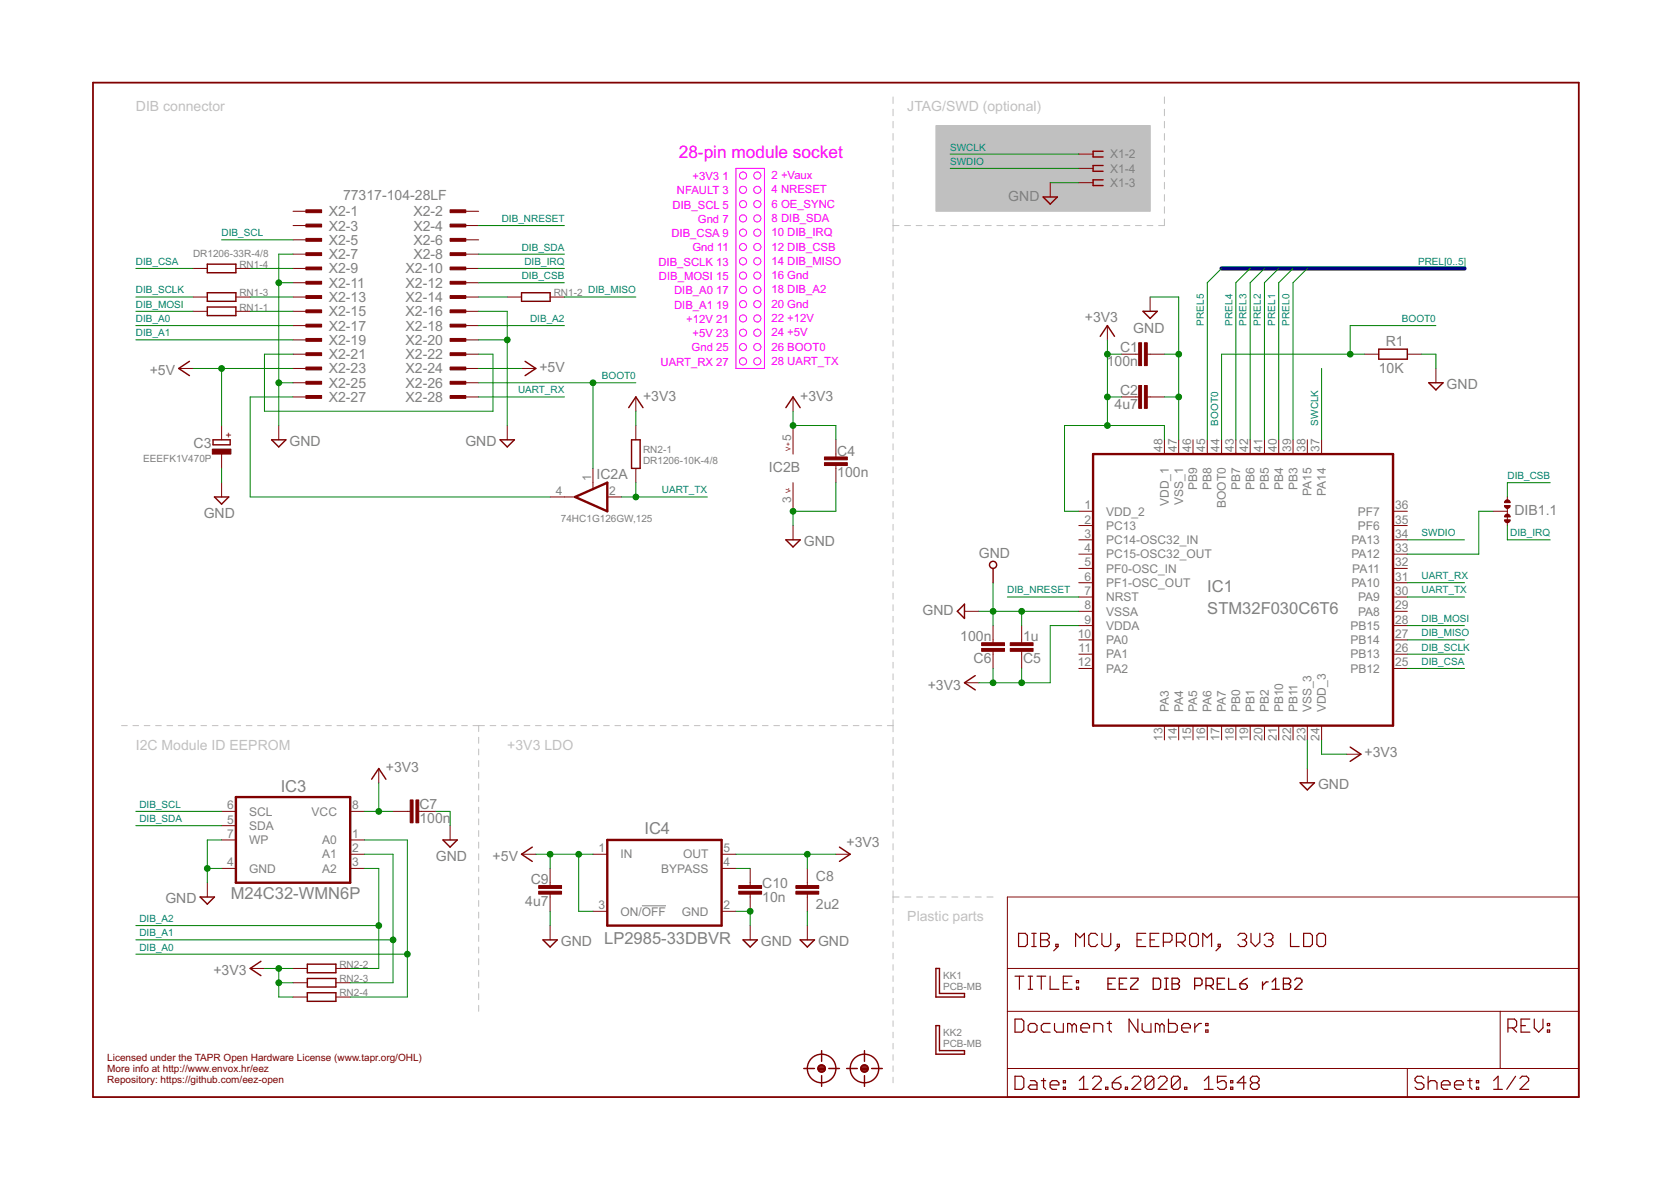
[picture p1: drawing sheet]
<svg xmlns="http://www.w3.org/2000/svg" width="297mm" height="210mm" viewBox="0 0 297 210" stroke-linecap="round" stroke-linejoin="round" font-family="sans-serif">
<g fill="none" stroke="#c0c0c0" stroke-width=".18">
<path d="M158.7 17.2v1.2M158.7 19.4v1.2M207 17.2v1.2M207 19.4v1.2M158.7 21.6v1.1M158.7 23.7v1.2M158.7 25.9v1.2M158.7 28.1v1.2M158.7 30.2v1.2M158.7 32.4v1.2M158.7 34.6v1.2M158.7 36.7v1.2"/>
<path d="M158.7 38.9v2.2M207 38.9v1.2h-1M207 21.6v1.1M207 23.7v1.2M207 25.9v1.2M207 28.1v1.2M207 30.2v1.2M207 32.4v1.2M207 34.6v1.2M207 36.7v1.2M158.7 42.1v1.1M158.7 44.2v1"/>
<path d="M158.7 46.2v1.1M158.7 48.3v1M158.7 50.3v1.1M158.7 52.3v1.1M158.7 54.4v1M158.7 56.4v1.1M158.7 58.5v1M158.7 40.1h1.1M160.8 40.1h1.1M162.9 40.1h1M164.9 40.1h1M167 40.1h1"/>
<path d="M169 40.1h1.1M171.1 40.1h1M173.1 40.1h1.1M175.2 40.1h1M177.2 40.1h1.1M179.3 40.1h1M181.3 40.1h1.1M183.4 40.1h1M185.4 40.1h1.1M187.5 40.1h1M189.5 40.1h1.1M191.6 40.1h1"/>
<path d="M193.6 40.1h1.1M195.7 40.1h1M197.7 40.1h1.1M199.8 40.1h1.1M201.8 40.1h1.1M203.9 40.1h1M158.7 60.5v1.1M158.7 62.5v1.1M158.7 64.6v1M158.7 66.6v1.1M158.7 68.7v1M158.7 70.7v1.1"/>
<path d="M158.7 72.8v1M158.7 74.8v1.1M158.7 76.9v1M158.7 78.9v1M158.7 80.9v1.1M158.7 83v1M158.7 85v1.1M158.7 87.1v1M158.7 89.1v1M158.7 91.1v1.1M158.7 93.2v1M158.7 95.2v1.1"/>
<path d="M158.7 97.3v1M158.7 99.3v1.1M158.7 101.4v1M158.7 103.4v1.1M158.7 105.5v1M158.7 107.5v1M158.7 109.5v1.1M158.7 111.6v1M158.7 113.6v1.1M158.7 115.7v1M158.7 117.7v1M158.7 119.8v1"/>
<path d="M21.6 129h1M23.6 129h1M25.6 129h1M27.7 129h1M29.7 129h1M31.7 129h1M33.7 129h1M35.7 129h1M37.7 129h1.1M39.8 129h1M41.8 129h1M43.8 129h1"/>
<path d="M45.8 129h1M47.8 129h1M49.8 129h1M51.8 129h1.1M53.8 129h1.1M55.9 129h1M57.9 129h1M59.9 129h1M61.9 129h1M63.9 129h1M66 129h1M68 129h1"/>
<path d="M70 129h1M72 129h1M74 129h1M76 129h1M78 129h1.1M80.1 129h1M82.1 129h1M84.1 129h2M85.1 129v1M85.1 131v1.1M85.1 133.1v1.1M85.1 135.2v1"/>
<path d="M85.1 137.2v1.1M85.1 139.3v1.1M87.1 129h1M89.1 129h1M91.1 129h1.1M93.2 129h1M95.2 129h1M97.2 129h1M99.2 129h1M101.2 129h1.1M103.3 129h1M105.3 129h1"/>
<path d="M107.3 129h1M109.3 129h1M111.3 129h1.1M113.3 129h1.1M115.4 129h1M117.4 129h1M119.4 129h1M121.4 129h1M123.4 129h1M125.5 129h1M127.5 129h1M129.5 129h1"/>
<path d="M131.5 129h1M133.5 129h1M135.5 129h1M137.6 129h1M139.6 129h1M141.6 129h1M143.6 129h1M145.6 129h1M147.6 129h1.1M149.6 129h1.1M151.7 129h1M153.7 129h1"/>
<path d="M155.7 129h1M157.7 129h1M158.7 121.8v1M158.7 123.8v1.1M158.7 125.9v1M158.7 127.9v2.2M158.7 131.1v1.1M158.7 133.2v1.1M158.7 135.3v1.1M158.7 137.4v1.1M158.7 139.4v1.1M85.1 141.4v1.1"/>
<path d="M85.1 143.5v1M85.1 145.5v1.1M85.1 147.6v1.1M85.1 149.7v1M85.1 151.7v1.1M85.1 153.8v1.1M85.1 155.9v1.1M85.1 158v1M158.7 141.6v1M158.7 143.7v1.1M158.7 145.8v1.1M158.7 147.8v1.1"/>
<path d="M158.7 149.9v1.1M158.7 152v1.1M158.7 154.1v1.1M158.7 156.2v1.1M158.7 158.3v2.1M158.7 159.4h1.1M160.8 159.4h1.1M162.9 159.4h1.1M165 159.4h1.1M167.1 159.4h1.1M169.2 159.4h1.1M171.3 159.4h1.1"/>
<path d="M173.4 159.4h1M175.4 159.4h1.1M85.1 160v1.1M85.1 162.1v1.1M85.1 164.2v1M85.1 166.2v1.1M85.1 168.3v1.1M85.1 170.4v1.1M85.1 172.5v1M85.1 174.5v1.1M85.1 176.6v1.1M85.1 178.7v1"/>
<path d="M158.7 161.4v1M158.7 163.4v1M158.7 165.4v1M158.7 167.4v1M158.7 169.4v1M158.7 171.4v1M158.7 173.4v1M158.7 175.5v.9M158.7 177.4v1M158.7 179.5v.9M158.7 181.4v1M158.7 183.5v.9"/>
<path d="M158.7 185.4v1M158.7 187.5v.9M158.7 189.4v1.1M158.7 191.5v.9"/>
</g>
<path d="M166.4 22.3h38.1v15.2h-38.1z" fill="#c0c0c0" stroke="#c0c0c0" stroke-width=".18"/>
<path d="M114.1 161h4.3" fill="none" stroke="#808080" stroke-width=".18"/>
<g fill="none" stroke="#800000" stroke-width=".21">
<path d="M180.4 173.5h1.6M181.1 165.9h1.1l.4 .4v1.5l-.4 .4h-1.1zM181.2 173.5v2.3M182.8 173.5h.8M182.8 175.8h.8M183.2 173.5v2.3M183.4 168.2h.8M183.4 165.9h.8M183.8 165.9v2.3M184.3 173.5h1.6M185 165.9h1.1l.4 .4v.4l-.4 .3 .4 .4v.4l-.4 .4h-1.1zM185 167h1.1"/>
<path d="M185.1 173.5v2.3M186.7 173.5v2.3h1.5M187.7 167.8h.4v.4h-.4zM188.1 168.2l-.8 .8M189 174.7h.8M190.6 173.5h-1.6v2.3h1.6M191.2 168.2v-2.3l.8 .8 .8-.8v2.3M191.3 175.5h.4v.3h-.4zM191.3 174.3h.4v.4h-.4zM195.1 166.3l-.4-.4h-.8l-.4 .4v1.5l.4 .4h.8l.4-.4M195.9 165.9v1.9l.4 .4h.7l.4-.4v-1.9M198.6 167.8h.4v.4h-.4z"/>
<path d="M199 168.2l-.8 .8M202.1 167h.8M203.7 165.9h-1.6v2.3h1.6M204.4 167h.8M206 165.9h-1.6v2.3h1.6M206.8 167.4h1.2l.3-.4v-.7l-.3-.4h-1.2v2.3M209.1 167.4h1.2l.4-.4v-.7l-.4-.4h-1.2v2.3M209.9 167.4l.8 .8M211.5 166.3l.4-.4h.7l.4 .4v1.5l-.4 .4h-.7l-.4-.4zM213.8 168.2v-2.3l.8 .8 .8-.8v2.3M216.5 167.8h.4v.4h-.4zM216.9 168.2l-.7 .8"/>
<path d="M220 166.3l.4-.4h.8l.4 .4v.4l-.4 .3M220.8 167h.4M221.2 167l.4 .4v.4l-.4 .4h-.8l-.4-.4M222.4 165.9v1.5l.8 .8 .7-.8v-1.5M224.7 166.3l.4-.4h.8l.4 .4v.4l-.4 .3M225.5 167h.4M225.9 167l.4 .4v.4l-.4 .4h-.8l-.4-.4M229.4 165.9v2.3h1.5M231.7 165.9h1.2l.4 .4v1.5l-.4 .4h-1.2zM234.1 166.3l.4-.4h.7l.4 .4v1.5l-.4 .4h-.7l-.4-.4zM180.4 181.1h1.2l.4 .4v1.6l-.4 .4h-1.2zM180.4 191.3h1.2l.4 .4v1.5l-.4 .4h-1.2z"/>
<path d="M182.8 182.3l.4-.4h.7l.4 .4v.8l-.4 .4h-.7l-.4-.4zM183.2 192.1h.7l.4 .3v1.2h-1.1l-.4-.4 .4-.4h1.1M185.1 192.1h.8M185.5 191.7v1.5l.4 .4M186.7 192.8h1.5v-.4l-.4-.3h-.8l-.3 .3v.8l.3 .4h.8M186.7 181.9h-1.2l-.4 .4v.8l.4 .4h1.2M187.5 181.9v1.2l.3 .4h1.2v-1.6M189 193.2h.4v.4h-.4zM189 192.1h.4v.3h-.4zM190.6 182.3l-.4-.4h-.4v1.6M190.6 182.3l.4-.4 .3 .4v1.2M190.6 182.3v1.2"/>
<path d="M191.9 193.6h1.5M191.9 192.1l.7-.8v2.3M192.1 182.7h1.6v-.4l-.4-.4h-.8l-.4 .4v.8l.4 .4h.8M194.2 191.7l.4-.4h.8l.3 .4v.4l-1.5 1.5h1.5M194.5 183.5v-1.6h1.1l.4 .4v1.2M196.5 193.2h.4v.4h-.4zM196.8 181.9h.8M197.2 181.5v1.6l.4 .4M197.7 192.4h1.2l.4 .4v.4l-.4 .4h-.8l-.4-.4zM199.3 191.3l-.8 .4-.8 .7M200 193.2h.4v.4h-.4zM201.2 191.7l.4-.4h.8l.4 .4v.4l-1.6 1.5h1.6"/>
<path d="M202.3 181.1v2.4l-1.6-2.4v2.4M203 181.9v1.2l.4 .4h1.2v-1.6M205.1 191.7v1.5l-.4 .4h-.8l-.3-.4M205.1 191.7l-.4-.4h-.8l-.3 .4v1.5M205.1 191.7l-1.5 1.5M205.9 191.7l.4-.4h.8l.4 .4v.4l-1.6 1.5h1.6M206.2 182.3l-.4-.4h-.4v1.6M206.2 182.3v1.2M206.2 182.3l.3-.4 .4 .4v1.2M207.7 181.1v2.4h1.2l.4-.4v-.8l-.4-.4h-1.2M209.8 191.7v1.5l-.4 .4h-.8l-.4-.4M209.8 191.7l-.4-.4h-.8l-.4 .4v1.5"/>
<path d="M209.8 191.7l-1.6 1.5M210.1 182.7h1.5v-.4l-.4-.4h-.8l-.3 .4v.8l.3 .4h.8M210.6 193.2h.4v.4h-.4zM212.4 181.9v1.6M213.6 181.9h-.4l-.8 .8M214.1 193.6h1.5M214.1 192.1l.8-.8v2.3M214.3 183.1h.4v.4h-.4zM214.3 181.9h.4v.4h-.4zM218 191.3h-1.6v1.1l.8-.3h.4l.4 .3v.8l-.4 .4h-.8l-.4-.4M218.8 193.2h.3v.4h-.3zM218.8 192.1h.3v.3h-.3z"/>
<path d="M221.5 192.4h-1.6l1.2-1.1v2.3M222.7 192.4l-.4 .4v.4l.4 .4h.7l.4-.4v-.4l-.4-.4M222.7 192.4l-.4-.3v-.4l.4-.4h.7l.4 .4v.4l-.4 .3M222.7 192.4h.7M253.1 191.7l-.4-.4h-.8l-.4 .4v.4l.4 .3h.8l.4 .4v.4l-.4 .4h-.8l-.4-.4M253.9 192.4l.4-.3h.8l.3 .3v1.2M253.9 191.3v2.3M256.2 192.8h1.6v-.4l-.4-.3h-.8l-.4 .3v.8l.4 .4h.8M258.6 192.8h1.5v-.4l-.4-.3h-.7l-.4 .3v.8l.4 .4h.7M260.9 192.1h.8M261.3 191.7v1.5l.4 .4M262.4 193.2h.4v.4h-.4z"/>
<path d="M262.4 192.1h.4v.3h-.4zM265.5 193.6h1.6M265.5 192.1l.8-.8v2.3M268.1 182.7h1.1l.4-.4v-.8l-.4-.4h-1.1v2.4M268.8 182.7l.8 .8M269.4 191.3l-1.6 2.3M270.2 191.7l.4-.4h.8l.3 .4v.4l-1.5 1.5h1.5M270.4 182.3h.8M271.9 181.1h-1.5v2.4h1.5M272.7 181.1v1.6l.8 .8 .8-.8v-1.6M275.1 183.1h.4v.4h-.4zM275.1 181.9h.4v.4h-.4z"/>
</g>
<g fill="none" stroke="#800000" stroke-width=".25">
<path d="M185.4 35h2.6l-1.3 1.3zM196.1 26.9h-1.8v1h1.8M196.1 29.4h-1.8v1h1.8M196.1 32h-1.8v1h1.8M36.9 46.9h5v1.6h-5zM36.9 52h5v1.6h-5zM36.9 54.6h5v1.5h-5zM92.7 52h5.1v1.6h-5.1zM195.6 59.8l1.2-1.9 1.3 1.9M203.2 55.3h2.5l-1.3 1.3zM33.7 64.2l-1.9 1.3 1.9 1.3M37.9 78.2h3v.9h-3z"/>
<path d="M48.3 78.2h2.5l-1.2 1.2zM88.9 78.2h2.5l-1.2 1.2zM93.3 64.2l1.9 1.3-1.9 1.3M111.8 72.5l1.2-2 1.3 2M112.3 78.2h1.5v5h-1.5zM139.7 72.5l1.3-2 1.2 2M245.1 62.1h5.1v1.7h-5.1zM254 68h2.5l-1.3 1.3zM38.1 88.3h2.6l-1.3 1.3zM139.7 95.9h2.5l-1.2 1.3zM171.4 107.4v2.5l-1.2-1.3zM176.5 101v2.6"/>
<path d="M66.1 138.5l1.2-1.9 1.3 1.9M173.4 120.1l-2 1.2 2 1.3M231.1 139.1h2.6l-1.3 1.3zM240 132.8l1.9 1.2-1.9 1.3M35.6 159.4h2.5l-1.2 1.3zM78.7 149.3h2.6l-1.3 1.3zM94.6 150.6l-1.9 1.2 1.9 1.3M149.2 150.6l1.9 1.2-1.9 1.3M46.4 170.9l-1.9 1.2 1.9 1.3M54.6 171.4h5.1v1.5h-5.1zM54.6 173.9h5.1v1.5h-5.1zM54.6 176.4h5.1v1.6h-5.1z"/>
<path d="M96.5 167h2.6l-1.3 1.3zM132.1 167h2.5l-1.3 1.3zM142.2 167h2.6l-1.3 1.3zM166.4 172.1h.6v4.5h4.4v.6h-5zM142.9 189.9h1.9M145.4 189.9a.63 .63 0 0 0 .6 .6 .63 .63 0 0 0 .7-.6M145.4 189.9h1.3M145.4 190.1h1.2M145.5 189.7h1.1M145.5 189.7a.64 .64 0 0 1 .7-.4 .64 .64 0 0 1 .5 .6M145.5 189.7l-.1 .2M145.6 190.3h.9"/>
<path d="M145.6 189.4h.9M146 186.7v1.9M146 191.2v1.9M147.3 189.9h1.9M150.5 189.9h1.9M153 189.9h1.3M153.1 190.1h1.2M153.1 189.7a.64 .64 0 0 1 .6-.4 .64 .64 0 0 1 .6 .4M153.1 189.7a.64 .64 0 0 0 .4 .8 .64 .64 0 0 0 .8-.6M153.1 189.7h1.1M153.2 190.3h.9M153.2 189.4h.9"/>
<path d="M153.7 186.7v1.9M153.7 191.2v1.9M154.3 189.7v.2M154.9 189.9h1.9M166.4 182.3h.6v4.4h4.4v.7h-5z"/>
<circle cx="176.5" cy="100.4" r=".64"/>
<circle cx="146" cy="189.9" r="2.54"/>
<circle cx="153.7" cy="189.9" r="2.54"/>
</g>
<path d="M16.5 14.7h264.1v180.3h-264.1z" fill="none" stroke="#800000" stroke-width=".32"/>
<g fill="none" stroke="#800000" stroke-width=".18">
<path d="M52.1 37.5h2.5M82.5 37.5h2.6M186.7 32.5v2.5M191.8 27.4h2.5M191.8 32.5h2.5M191.8 29.9h2.5M34.3 47.7h2.6M34.3 52.8h2.6M34.3 55.3h2.6M41.9 47.7h2.6M41.9 52.8h2.6M41.9 55.3h2.6"/>
<path d="M52.1 40.1h2.5M52.1 42.6h2.5M52.1 45.2h2.5M52.1 47.7h2.5M52.1 50.2h2.5M52.1 52.8h2.5M52.1 55.3h2.5M52.1 57.9h2.5M82.5 40.1h2.6M82.5 42.6h2.6M82.5 45.2h2.6M82.5 47.7h2.6"/>
<path d="M82.5 50.2h2.6M82.5 52.8h2.6M82.5 55.3h2.6M82.5 57.9h2.6M90.2 52.8h2.5M97.8 52.8h2.5M196.8 57.9v2.5M204.4 52.8v2.5M31.8 65.5h2.5M39.4 75.6v2.6M49.6 75.6v2.6M52.1 60.4h2.5"/>
<path d="M52.1 62.9h2.5M52.1 65.5h2.5M52.1 68h2.5M52.1 70.5h2.5M82.5 60.4h2.6M82.5 62.9h2.6M82.5 65.5h2.6M82.5 68h2.6M82.5 70.5h2.6M90.2 75.6v2.6M92.7 65.5h2.5M113 70.5v2.6"/>
<path d="M113 75.6v2.6M141 70.5v2.6M141 75.6v5.1M148.6 78.2v3M199.4 62.9h3M199.4 70.5h3M203.9 62.9h3.1M203.9 70.5h3.1M207 78.2v2.5M209.5 78.2v2.5M212.1 78.2v2.5M214.6 78.2v2.5"/>
<path d="M217.1 78.2v2.5M219.7 78.2v2.5M222.2 78.2v2.5M224.8 78.2v2.5M227.3 78.2v2.5M229.8 78.2v2.5M232.4 78.2v2.5M234.9 78.2v2.5M242.5 62.9h2.6M250.2 62.9h2.5M255.2 65.5v2.5M39.4 80.7v2.5"/>
<path d="M39.4 85.8v2.5M97.8 88.3h4.4M105.4 83.2v3.9M107.9 88.3h2.6M113 83.2v2.6M141 85.8v5.1M141 93.4v2.5M148.6 82.7v3.1M191.8 90.9h2.5M191.8 93.4h2.5M191.8 95.9h2.5M191.8 98.5h2.5"/>
<path d="M247.6 90.9h2.6M247.6 93.4h2.6M247.6 95.9h2.6M247.6 98.5h2.6M265.4 90.9h2.5M267.9 88.3v.8M267.9 90.1v3.3M171.4 108.6h2.6M176.5 111.2v3M176.5 115.8v3M181.6 111.2v3M181.6 115.8v3"/>
<path d="M191.8 101h2.5M191.8 103.6h2.5M191.8 106.1h2.5M191.8 108.6h2.5M191.8 111.2h2.5M191.8 113.7h2.5M191.8 116.3h2.5M191.8 118.8h2.5M247.6 101h2.6M247.6 103.6h2.6M247.6 106.1h2.6M247.6 108.6h2.6"/>
<path d="M247.6 111.2h2.6M247.6 113.7h2.6M247.6 116.3h2.6M247.6 118.8h2.6M67.3 136.6v2.5M171.4 121.3h2.6M207 129v2.5M209.5 129v2.5M212.1 129v2.5M214.6 129v2.5M217.1 129v2.5M219.7 129v2.5"/>
<path d="M222.2 129v2.5M224.8 129v2.5M227.3 129v2.5M229.8 129v2.5M232.4 129v2.5M232.4 136.6v2.5M234.9 129v2.5M239.4 134h2.5M36.9 156.9v2.5M39.4 144.2h2.5M39.4 149.3h2.5M39.4 154.3h2.5"/>
<path d="M39.4 146.7h2.5M62.3 144.2h2.5M62.3 149.3h2.5M62.3 154.3h2.5M62.3 151.8h2.5M69.9 144.2h3M74.4 144.2h3.1M80 146.7v2.6M92.7 151.8h2.5M97.8 154.3v3.1M97.8 158.9v3.1M105.4 151.8h2.5"/>
<path d="M128.3 154.3h2.5M128.3 151.8h2.5M133.3 154.3v3.1M133.3 158.9v3.1M143.5 154.3v3.1M143.5 158.9v3.1M148.6 151.8h2.5M179.1 159.4h101.5v35.6h-101.5zM44.5 172.1h2.5M52.1 172.1h2.5M52.1 174.7h2.5M52.1 177.2h2.5"/>
<path d="M59.7 172.1h2.6M59.7 174.7h2.6M59.7 177.2h2.6M97.8 164.5v2.5M105.4 162h2.5M128.3 162h2.5M133.3 164.5v2.5M143.5 164.5v2.5M179.1 179.7h101.5M179.1 172.1h101.5M266.7 179.7v10.2M179.1 189.9h101.5"/>
<path d="M250.2 189.9v5.1"/>
</g>
<g fill="none" stroke="#800000" stroke-width=".23">
<path d="M197 174.9h.6M198.3 173.9h-1.3v1.9h1.3M199 174.9h.6M200.3 173.9h-1.3v1.9h1.3M201 173.9h1.3v.3l-1.3 1.3v.3h1.3M205 173.9h1l.3 .3v1.3l-.3 .3h-1zM207 173.9h.7M207 175.8h.7M207.3 173.9v1.9M208.3 173.9h1l.4 .3v.3l-.4 .4 .4 .3v.3l-.4 .3h-1zM208.3 174.9h1M212.4 175.2h1l.3-.3v-.7l-.3-.3h-1v1.9"/>
<path d="M214.4 175.2h1l.3-.3v-.7l-.3-.3h-1v1.9M215 175.2l.7 .6M216.4 174.9h.6M217.7 173.9h-1.3v1.9h1.3M218.4 173.9v1.9h1.3M220.4 174.9h1l.3 .3v.3l-.3 .3h-.7l-.3-.3zM221.7 173.9l-.6 .3-.7 .7M224.4 174.5v1.3M225.4 174.5h-.3l-.7 .7M226.1 175.8h1.3M226.1 174.5l.7-.6v1.9M228.1 173.9h1l.3 .3v.3l-.3 .4 .3 .3v.3l-.3 .3h-1z"/>
<path d="M228.1 174.9h1M230.1 174.2l.4-.3h.6l.3 .3v.3l-1.3 1.3h1.3"/>
</g>
<g fill="#800000" stroke="#800000" stroke-width=".18">
<path d="M54.4 37.3h2.8v.5h-2.8z"/>
<path d="M80 37.3h2.8v.5h-2.8z"/>
<path d="M54.4 39.8h2.8v.5h-2.8z"/>
<path d="M80 39.8h2.8v.5h-2.8z"/>
<path d="M54.4 42.4h2.8v.5h-2.8z"/>
<path d="M80 42.4h2.8v.5h-2.8z"/>
<path d="M54.4 44.9h2.8v.5h-2.8z"/>
<path d="M80 44.9h2.8v.5h-2.8z"/>
<path d="M54.4 47.5h2.8v.5h-2.8z"/>
<path d="M80 47.5h2.8v.5h-2.8z"/>
<path d="M54.4 50h2.8v.5h-2.8z"/>
<path d="M80 50h2.8v.5h-2.8z"/>
<path d="M54.4 52.5h2.8v.5h-2.8z"/>
<path d="M80 52.5h2.8v.5h-2.8z"/>
<path d="M54.4 55.1h2.8v.5h-2.8z"/>
<path d="M80 55.1h2.8v.5h-2.8z"/>
<path d="M54.4 57.6h2.8v.5h-2.8z"/>
<path d="M80 57.6h2.8v.5h-2.8z"/>
<path d="M54.4 60.2h2.8v.5h-2.8z"/>
<path d="M80 60.2h2.8v.5h-2.8z"/>
<path d="M54.4 62.7h2.8v.5h-2.8z"/>
<path d="M80 62.7h2.8v.5h-2.8z"/>
<path d="M54.4 65.2h2.8v.5h-2.8z"/>
<path d="M80 65.2h2.8v.5h-2.8z"/>
<path d="M54.4 67.8h2.8v.5h-2.8z"/>
<path d="M80 67.8h2.8v.5h-2.8z"/>
<path d="M54.4 70.3h2.8v.5h-2.8z"/>
<path d="M80 70.3h2.8v.5h-2.8z"/>
<path d="M72.9 142.2h.5v4h-.5z"/>
<path d="M73.9 142.2h.5v4h-.5z"/>
<path d="M131.3 157.4h4.1v.5h-4.1z"/>
<path d="M131.3 158.4h4.1v.5h-4.1z"/>
<path d="M141.5 158.4h4v.5h-4z"/>
<path d="M141.5 157.4h4v.5h-4z"/>
<path d="M202.4 60.9h.5v4.1h-.5z"/>
<path d="M203.4 60.9h.5v4.1h-.5z"/>
<path d="M203.4 68.5h.5v4.1h-.5z"/>
<path d="M202.4 68.5h.5v4.1h-.5z"/>
<path d="M179.6 115.3h4v.5h-4z"/>
<path d="M179.6 114.2h4v.5h-4z"/>
<path d="M174.5 114.2h4.1v.5h-4.1z"/>
<path d="M174.5 115.3h4.1v.5h-4.1z"/>
<path d="M37.7 79.8h3.3v.9h-3.3z"/>
<path d="M95.8 157.4h4v.5h-4z"/>
<path d="M95.8 158.4h4v.5h-4z"/>
<path d="M146.6 82.2h4v.5h-4z"/>
<path d="M146.6 81.2h4v.5h-4z"/>
</g>
<path d="M102.2 88.3l5.7-2.5v5.1zM194.3 80.7h53.3v48.3h-53.3zM41.9 141.7h20.4v15.2h-20.4zM107.9 149.3h20.4v15.2h-20.4z" fill="none" stroke="#800000" stroke-width=".42"/>
<g fill="#800000" stroke="#800000" stroke-width=".18">
<path d="M267.6 89l.5-.1 .3 .2 .1 .2h-1.1z" fill-rule="evenodd"/>
<path d="M267.4 89.9h.5v.5l-.3-.2z" fill-rule="evenodd"/>
<path d="M267.9 89.9h.6l-.3 .4-.3 .1z" fill-rule="evenodd"/>
<path d="M267.4 92.4h.5v.5l-.3-.1z" fill-rule="evenodd"/>
<path d="M267.9 92.4h.6l-.3 .5h-.3z" fill-rule="evenodd"/>
<path d="M267.6 91.5l.5-.1 .3 .2 .1 .3h-1.1z" fill-rule="evenodd"/>
</g>
<path d="M217.1 47.7h43.2" fill="none" stroke="#000080" stroke-width=".76"/>
<g fill="none" stroke="#008000" stroke-width=".18">
<path d="M168.9 29.9h22.9M168.9 27.4h22.9M186.7 32.5h5.1M24.2 55.3h10.1M24.2 52.8h10.1M24.2 57.9h27.9M24.2 47.7h10.1M39.4 42.6h12.7M44.5 55.3h7.6M44.5 52.8h7.6M44.5 47.7h7.6M49.6 50.2h2.5"/>
<path d="M52.1 45.2h-2.5v30.4M85.1 45.2h15.2M85.1 50.2h15.2M85.1 55.3h5.1v20.3M85.1 52.8h5.1M85.1 57.9h15.2M85.1 47.7h15.2M85.1 40.1h15.2M100.3 52.8h12.7M204.4 52.8h5.1v25.4M217.1 47.7l-2.5 2.5v28M222.2 47.7l-2.5 2.5v28"/>
<path d="M224.8 47.7l-2.6 2.5v28M227.3 47.7l-2.5 2.5v28M229.8 47.7l-2.5 2.5v28M232.4 47.7l-2.6 2.5v28M255.2 57.9h-15.2v5M24.2 60.4h27.9M34.3 65.5h17.8M39.4 65.5v10.1M49.6 68h2.5M52.1 62.9h-5.1v10.2h40.6v-10.2h-2.5M52.1 70.5h-7.6v17.8h53.3M85.1 68h27.9"/>
<path d="M85.1 60.4h5.1M85.1 70.5h15.2M85.1 65.5h7.6M105.4 68v15.2M113 73.1v2.5M141 73.1v2.5h7.6v2.6M196.8 62.9h2.6M196.8 70.5h2.6M196.8 60.4v15.2M207 62.9h2.5M207 70.5h2.5M207 78.2v-2.6h-17.8v15.3h2.6"/>
<path d="M234.9 65.5v12.7M242.5 62.9h-25.4v15.3M252.7 62.9h2.5v2.6M39.4 83.2v2.6M110.5 88.3h15.2M113 85.8v2.5M148.6 85.8v5.1h-7.6v2.5M250.2 95.9h10.1M265.4 90.9h-2.5v7.6h-12.7M267.9 93.4v2.5h7.7M275.6 85.8h-7.7v2.5M174 108.6h17.8"/>
<path d="M176.5 103.6v7.6M176.5 118.8v2.5M179.1 106.1h12.7M181.6 108.6v2.6M181.6 118.8v2.5M191.8 111.2h-5.1v10.1h-12.7M250.2 111.2h10.1M250.2 118.8h10.1M250.2 116.3h10.1M250.2 113.7h10.1M250.2 106.1h10.1M250.2 103.6h10.1"/>
<path d="M67.3 139.1v5.1M232.4 131.5v5.1M234.9 131.5v2.5h4.5M24.2 144.2h15.2M24.2 146.7h15.2M36.9 154.3h2.5M39.4 149.3h-2.5v7.6M64.8 144.2h5.1M64.8 149.3h7.6v27.9h-10.1M64.8 154.3h2.5v17.8h-5M64.8 151.8h5.1v22.9h-7.6M77.5 144.2h2.5v2.5"/>
<path d="M95.2 151.8h10.2M97.8 151.8v2.5M102.9 151.8v10.2h2.5M130.8 154.3h2.5M130.8 151.8h17.8M143.5 151.8v2.5M24.2 169.6h48.2M24.2 167h45.7M24.2 164.5h43.1M47 172.1h5.1M49.6 172.1v5.1h2.5M49.6 174.7h2.5"/>
<path d="M97.8 162v2.5M130.8 162h2.5v2.5M143.5 162v2.5"/>
</g>
<g fill="#008000" stroke="#008000" stroke-width=".18">
<circle cx="49.6" cy="68" r=".51"/>
<circle cx="49.6" cy="50.2" r=".51"/>
<circle cx="90.2" cy="60.4" r=".51"/>
<circle cx="133.3" cy="162" r=".51"/>
<circle cx="36.9" cy="154.3" r=".51"/>
<circle cx="181.6" cy="108.6" r=".51"/>
<circle cx="176.5" cy="108.6" r=".51"/>
<circle cx="209.5" cy="62.9" r=".51"/>
<circle cx="209.5" cy="70.5" r=".51"/>
<circle cx="141" cy="90.9" r=".51"/>
<circle cx="72.4" cy="169.6" r=".51"/>
<circle cx="69.9" cy="167" r=".51"/>
<circle cx="67.3" cy="164.5" r=".51"/>
<circle cx="143.5" cy="151.8" r=".51"/>
<circle cx="67.3" cy="144.2" r=".51"/>
<circle cx="196.8" cy="70.5" r=".51"/>
<circle cx="196.8" cy="62.9" r=".51"/>
<circle cx="196.8" cy="75.6" r=".51"/>
<circle cx="176.5" cy="121.3" r=".51"/>
<circle cx="181.6" cy="121.3" r=".51"/>
<circle cx="49.6" cy="174.7" r=".51"/>
<circle cx="49.6" cy="172.1" r=".51"/>
<circle cx="141" cy="75.6" r=".51"/>
<circle cx="39.4" cy="65.5" r=".51"/>
<circle cx="102.9" cy="151.8" r=".51"/>
<circle cx="97.8" cy="151.8" r=".51"/>
<circle cx="240" cy="62.9" r=".51"/>
<circle cx="105.4" cy="68" r=".51"/>
<circle cx="113" cy="88.3" r=".51"/>
</g>
<g fill="none" stroke="#f0f" stroke-width=".18">
<path d="M130.8 29.9h5.1v35.6h-5.1z"/>
<circle cx="132.1" cy="38.8" r=".64"/>
<circle cx="132.1" cy="33.7" r=".64"/>
<circle cx="132.1" cy="36.3" r=".64"/>
<circle cx="132.1" cy="31.2" r=".64"/>
<circle cx="134.6" cy="38.8" r=".64"/>
<circle cx="134.6" cy="31.2" r=".64"/>
<circle cx="134.6" cy="33.7" r=".64"/>
<circle cx="134.6" cy="36.3" r=".64"/>
<circle cx="132.1" cy="46.4" r=".64"/>
<circle cx="132.1" cy="43.9" r=".64"/>
<circle cx="132.1" cy="59.1" r=".64"/>
<circle cx="132.1" cy="56.6" r=".64"/>
<circle cx="132.1" cy="49" r=".64"/>
<circle cx="132.1" cy="51.5" r=".64"/>
<circle cx="132.1" cy="54.1" r=".64"/>
<circle cx="132.1" cy="41.4" r=".64"/>
<circle cx="134.6" cy="43.9" r=".64"/>
<circle cx="134.6" cy="46.4" r=".64"/>
<circle cx="134.6" cy="51.5" r=".64"/>
<circle cx="134.6" cy="56.6" r=".64"/>
<circle cx="134.6" cy="59.1" r=".64"/>
<circle cx="134.6" cy="49" r=".64"/>
<circle cx="134.6" cy="54.1" r=".64"/>
<circle cx="134.6" cy="41.4" r=".64"/>
<circle cx="132.1" cy="64.2" r=".64"/>
<circle cx="132.1" cy="61.7" r=".64"/>
<circle cx="134.6" cy="64.2" r=".64"/>
<circle cx="134.6" cy="61.7" r=".64"/>
</g>
<text font-size="3.1" fill="#f0f" x="120.7" y="28">28-pin module socket</text>
<g font-size="2.9" fill="#808080">
<text x="214.6" y="105.2">IC1</text>
<text x="214.6" y="109.1">STM32F030C6T6</text>
<text x="49.9" y="140.8">IC3</text>
<text x="114.6" y="148.3">IC4</text>
<text x="41" y="159.9">M24C32-WMN6P</text>
<text x="107.4" y="167.7">LP2985-33DBVR</text>
</g>
<g font-size="2.5" fill="#c0c0c0">
<text x="24.1" y="19.8">DIB connector</text>
<text x="161.3" y="19.8">JTAG/SWD (optional)</text>
<text x="24.1" y="133.3">I2C Module ID EEPROM</text>
<text x="90.2" y="133.3">+3V3 LDO</text>
<text x="161.3" y="163.8">Plastic parts</text>
</g>
<g font-size="2.5" fill="#808080">
<text x="61" y="35.5">77317-104-28LF</text>
<text x="179.2" y="35.6">GND</text>
<text x="58.4" y="38.4">X2-1</text>
<text x="58.4" y="41">X2-3</text>
<text x="73.5" y="38.4">X2-2</text>
<text x="73.5" y="41">X2-4</text>
<text x="58.4" y="43.5">X2-5</text>
<text x="58.4" y="46.1">X2-7</text>
<text x="73.5" y="43.5">X2-6</text>
<text x="73.5" y="46.1">X2-8</text>
<text x="58.4" y="48.6">X2-9</text>
<text x="58.4" y="51.1">X2-11</text>
<text x="58.4" y="53.7">X2-13</text>
<text x="72.1" y="48.6">X2-10</text>
<text x="72.1" y="51.1">X2-12</text>
<text x="72.1" y="53.7">X2-14</text>
<text x="58.4" y="56.2">X2-15</text>
<text x="58.4" y="58.8">X2-17</text>
<text x="72.1" y="56.2">X2-16</text>
<text x="72.1" y="58.8">X2-18</text>
<text x="192.8" y="57.2">+3V3</text>
<text x="201.5" y="59.1">GND</text>
<text x="58.4" y="61.3">X2-19</text>
<text x="58.4" y="63.8">X2-21</text>
<text x="72.1" y="61.3">X2-20</text>
<text x="72.1" y="63.8">X2-22</text>
<text x="196.7" y="65.1">100n</text>
<text x="199.1" y="62.6">C1</text>
<text x="246.3" y="61.4">R1</text>
<text x="26.6" y="66.6">+5V</text>
<text x="58.4" y="66.4">X2-23</text>
<text x="58.4" y="68.9">X2-25</text>
<text x="58.4" y="71.4">X2-27</text>
<text x="72.1" y="66.4">X2-24</text>
<text x="72.1" y="68.9">X2-26</text>
<text x="72.1" y="71.4">X2-28</text>
<text x="95.9" y="66.1">+5V</text>
<text x="114.3" y="71.2">+3V3</text>
<text x="142.2" y="71.2">+3V3</text>
<text x="199.1" y="70.2">C2</text>
<text x="245.1" y="66.2">10K</text>
<text x="257.2" y="69.2">GND</text>
<text x="198.1" y="72.7">4u7</text>
<text x="34.4" y="79.6">C3</text>
<text x="51.5" y="79.3">GND</text>
<text x="82.7" y="79.3">GND</text>
<text x="136.7" y="83.9">IC2B</text>
<text x="148.8" y="81">C4</text>
<text x="106.1" y="85.2">IC2A</text>
<text x="148.8" y="84.8">100n</text>
<text x="36.2" y="92">GND</text>
<text x="269.2" y="91.5">DIB1.1</text>
<text x="142.9" y="97.1">GND</text>
<text x="174" y="99.1">GND</text>
<text x="164" y="109.3">GND</text>
<text x="170.7" y="114">100n</text>
<text x="181.9" y="114">1u</text>
<text x="173.1" y="117.8">C6</text>
<text x="181.9" y="117.8">C5</text>
<text x="164.9" y="122.6">+3V3</text>
<text x="68.6" y="137.2">+3V3</text>
<text x="242.6" y="134.6">+3V3</text>
<text x="74.6" y="143.8">C7</text>
<text x="234.3" y="140.3">GND</text>
<text x="74.6" y="146.4">100n</text>
<text x="77.5" y="153">GND</text>
<text x="87.6" y="153">+5V</text>
<text x="150.5" y="150.5">+3V3</text>
<text x="29.4" y="160.6">GND</text>
<text x="93.4" y="161">4u7</text>
<text x="94.3" y="157.2">C9</text>
<text x="135.5" y="160.3">10n</text>
<text x="135.5" y="157.8">C10</text>
<text x="145" y="161.6">2u2</text>
<text x="145" y="156.5">C8</text>
<text x="37.9" y="173.3">+3V3</text>
<text x="99.7" y="168.2">GND</text>
<text x="135.3" y="168.2">GND</text>
<text x="145.4" y="168.2">GND</text>
</g>
<g font-size="2.1" fill="#808080">
<text x="197.3" y="28.2">X1-2</text>
<text x="197.3" y="33.2">X1-3</text>
<text x="197.3" y="30.7">X1-4</text>
<text x="140.6" y="78.4" transform="rotate(-90 140.6 78.4)">5</text>
<text x="206.6" y="80.4" transform="rotate(-90 206.6 80.4)">48</text>
<text x="209.2" y="80.4" transform="rotate(-90 209.2 80.4)">47</text>
<text x="211.7" y="80.4" transform="rotate(-90 211.7 80.4)">46</text>
<text x="214.3" y="80.4" transform="rotate(-90 214.3 80.4)">45</text>
<text x="216.8" y="80.4" transform="rotate(-90 216.8 80.4)">44</text>
<text x="219.3" y="80.4" transform="rotate(-90 219.3 80.4)">43</text>
<text x="221.9" y="80.4" transform="rotate(-90 221.9 80.4)">42</text>
<text x="224.4" y="80.4" transform="rotate(-90 224.4 80.4)">41</text>
<text x="227" y="80.4" transform="rotate(-90 227 80.4)">40</text>
<text x="229.5" y="80.4" transform="rotate(-90 229.5 80.4)">39</text>
<text x="232" y="80.4" transform="rotate(-90 232 80.4)">38</text>
<text x="234.6" y="80.4" transform="rotate(-90 234.6 80.4)">37</text>
<text x="98.8" y="88">4</text>
<text x="105.1" y="85.4" transform="rotate(-90 105.1 85.4)">1</text>
<text x="108.3" y="88">2</text>
<text x="140.6" y="89.3" transform="rotate(-90 140.6 89.3)">3</text>
<text x="207.8" y="90" transform="rotate(-90 207.8 90)">VDD_1</text>
<text x="210.3" y="89.7" transform="rotate(-90 210.3 89.7)">VSS_1</text>
<text x="212.8" y="87.1" transform="rotate(-90 212.8 87.1)">PB9</text>
<text x="215.4" y="87.1" transform="rotate(-90 215.4 87.1)">PB8</text>
<text x="220.5" y="87.1" transform="rotate(-90 220.5 87.1)">PB7</text>
<text x="223" y="87.1" transform="rotate(-90 223 87.1)">PB6</text>
<text x="225.5" y="87.1" transform="rotate(-90 225.5 87.1)">PB5</text>
<text x="228.1" y="87.1" transform="rotate(-90 228.1 87.1)">PB4</text>
<text x="230.6" y="87.1" transform="rotate(-90 230.6 87.1)">PB3</text>
<text x="233.2" y="88.1" transform="rotate(-90 233.2 88.1)">PA15</text>
<text x="235.7" y="88.1" transform="rotate(-90 235.7 88.1)">PA14</text>
<text x="192.8" y="90.5">1</text>
<text x="192.8" y="93.1">2</text>
<text x="192.8" y="95.6">3</text>
<text x="196.6" y="91.6">VDD_2</text>
<text x="196.6" y="94.2">PC13</text>
<text x="217.9" y="90.3" transform="rotate(-90 217.9 90.3)">BOOT0</text>
<text x="241.4" y="91.6">PF7</text>
<text x="241.4" y="94.2">PF6</text>
<text x="248" y="90.5">36</text>
<text x="248" y="93.1">35</text>
<text x="248" y="95.6">34</text>
<text x="192.8" y="98.1">4</text>
<text x="192.8" y="100.7">5</text>
<text x="196.6" y="96.7">PC14-OSC32_IN</text>
<text x="196.6" y="99.3">PC15-OSC32_OUT</text>
<text x="196.6" y="101.8">PF0-OSC_IN</text>
<text x="240.2" y="96.7">PA13</text>
<text x="240.2" y="99.3">PA12</text>
<text x="240.4" y="101.8">PA11</text>
<text x="248" y="98.1">33</text>
<text x="248" y="100.7">32</text>
<text x="192.8" y="103.2">6</text>
<text x="192.8" y="105.8">7</text>
<text x="196.6" y="104.3">PF1-OSC_OUT</text>
<text x="196.6" y="106.9">NRST</text>
<text x="240.2" y="104.3">PA10</text>
<text x="241.4" y="106.9">PA9</text>
<text x="248" y="103.2">31</text>
<text x="248" y="105.8">30</text>
<text x="191.6" y="113.4">10</text>
<text x="192.8" y="108.3">8</text>
<text x="192.8" y="110.8">9</text>
<text x="196.6" y="109.4">VSSA</text>
<text x="196.6" y="112">VDDA</text>
<text x="240.1" y="112">PB15</text>
<text x="241.4" y="109.4">PA8</text>
<text x="248" y="108.3">29</text>
<text x="248" y="110.8">28</text>
<text x="248" y="113.4">27</text>
<text x="191.6" y="118.5">12</text>
<text x="191.7" y="115.9">11</text>
<text x="196.6" y="114.5">PA0</text>
<text x="196.6" y="117">PA1</text>
<text x="196.6" y="119.6">PA2</text>
<text x="240.1" y="114.5">PB14</text>
<text x="240.1" y="117">PB13</text>
<text x="240.1" y="119.6">PB12</text>
<text x="248" y="115.9">26</text>
<text x="248" y="118.5">25</text>
<text x="206.6" y="131.7" transform="rotate(-90 206.6 131.7)">13</text>
<text x="207.8" y="126.6" transform="rotate(-90 207.8 126.6)">PA3</text>
<text x="209.2" y="131.7" transform="rotate(-90 209.2 131.7)">14</text>
<text x="210.3" y="126.6" transform="rotate(-90 210.3 126.6)">PA4</text>
<text x="211.7" y="131.7" transform="rotate(-90 211.7 131.7)">15</text>
<text x="212.8" y="126.6" transform="rotate(-90 212.8 126.6)">PA5</text>
<text x="214.3" y="131.7" transform="rotate(-90 214.3 131.7)">16</text>
<text x="215.4" y="126.6" transform="rotate(-90 215.4 126.6)">PA6</text>
<text x="216.8" y="131.7" transform="rotate(-90 216.8 131.7)">17</text>
<text x="217.9" y="126.6" transform="rotate(-90 217.9 126.6)">PA7</text>
<text x="219.3" y="131.7" transform="rotate(-90 219.3 131.7)">18</text>
<text x="220.5" y="126.6" transform="rotate(-90 220.5 126.6)">PB0</text>
<text x="221.9" y="131.7" transform="rotate(-90 221.9 131.7)">19</text>
<text x="223" y="126.6" transform="rotate(-90 223 126.6)">PB1</text>
<text x="224.4" y="131.7" transform="rotate(-90 224.4 131.7)">20</text>
<text x="225.5" y="126.6" transform="rotate(-90 225.5 126.6)">PB2</text>
<text x="227" y="131.7" transform="rotate(-90 227 131.7)">21</text>
<text x="228.1" y="126.6" transform="rotate(-90 228.1 126.6)">PB10</text>
<text x="229.5" y="131.7" transform="rotate(-90 229.5 131.7)">22</text>
<text x="230.6" y="126.6" transform="rotate(-90 230.6 126.6)">PB11</text>
<text x="232" y="131.7" transform="rotate(-90 232 131.7)">23</text>
<text x="233.2" y="126.6" transform="rotate(-90 233.2 126.6)">VSS_3</text>
<text x="234.6" y="131.7" transform="rotate(-90 234.6 131.7)">24</text>
<text x="235.7" y="126.6" transform="rotate(-90 235.7 126.6)">VDD_3</text>
<text x="40.4" y="143.8">6</text>
<text x="62.6" y="143.8">8</text>
<text x="40.4" y="146.4">5</text>
<text x="40.4" y="148.9">7</text>
<text x="44.3" y="147.5">SDA</text>
<text x="44.3" y="145">SCL</text>
<text x="55.4" y="145">VCC</text>
<text x="62.6" y="148.9">1</text>
<text x="40.4" y="154">4</text>
<text x="44.3" y="155.1">GND</text>
<text x="44.3" y="150">WP</text>
<text x="57.3" y="150">A0</text>
<text x="57.3" y="155.1">A2</text>
<text x="57.3" y="152.6">A1</text>
<text x="62.6" y="154">3</text>
<text x="62.6" y="151.5">2</text>
<text x="106.4" y="151.5">1</text>
<text x="110.3" y="152.6">IN</text>
<text x="117.5" y="155.1">BYPASS</text>
<text x="121.4" y="152.6">OUT</text>
<text x="128.6" y="151.5">5</text>
<text x="128.6" y="154">4</text>
<text x="106.4" y="161.6">3</text>
<text x="128.6" y="161.6">2</text>
<text x="110.3" y="162.7">ON/OFF</text>
<text x="121.2" y="162.7">GND</text>
</g>
<g font-size="2" fill="#f0f">
<text x="120.3" y="34.5">NFAULT 3</text>
<text x="123.1" y="32">+3V3</text>
<text x="128.4" y="32">1</text>
<text x="137.2" y="31.8">2 +Vaux</text>
<text x="137.2" y="34.4">4 NRESET</text>
<text x="119.6" y="37.1">DIB_SCL 5</text>
<text x="124.1" y="39.6">Gnd 7</text>
<text x="137.2" y="36.9">6 OE_SYNC</text>
<text x="137.2" y="42">10 DIB_IRQ</text>
<text x="137.2" y="39.5">8 DIB_SDA</text>
<text x="117" y="47.2">DIB_SCLK 13</text>
<text x="119.4" y="42.1">DIB_CSA 9</text>
<text x="123.1" y="44.7">Gnd 11</text>
<text x="137.2" y="44.5">12 DIB_CSB</text>
<text x="137.2" y="47.1">14 DIB_MISO</text>
<text x="117.1" y="49.8">DIB_MOSI 15</text>
<text x="119.8" y="52.3">DIB_A0</text>
<text x="127.3" y="52.3">17</text>
<text x="137.2" y="49.6">16 Gnd</text>
<text x="137.2" y="52.1">18 DIB_A2</text>
<text x="119.8" y="54.8">DIB_A1</text>
<text x="122" y="57.4">+12V 21</text>
<text x="123.1" y="59.9">+5V 23</text>
<text x="127.3" y="54.8">19</text>
<text x="137.2" y="57.2">22 +12V</text>
<text x="137.2" y="59.8">24 +5V</text>
<text x="137.2" y="54.7">20 Gnd</text>
<text x="117.4" y="65">UART_RX 27</text>
<text x="122.9" y="62.5">Gnd 25</text>
<text x="137.2" y="62.3">26 BOOT0</text>
<text x="137.2" y="64.8">28 UART_TX</text>
</g>
<g font-size="1.8" fill="#008080">
<text x="168.9" y="29.3">SWDIO</text>
<text x="168.9" y="26.8">SWCLK</text>
<text x="39.4" y="42">DIB_SCL</text>
<text x="89.2" y="39.5">DIB_NRESET</text>
<text x="24.1" y="47.1">DIB_CSA</text>
<text x="92.7" y="44.5">DIB_SDA</text>
<text x="93.2" y="47.1">DIB_IRQ</text>
<text x="252.1" y="47.1">PREL[0..5]</text>
<text x="24.1" y="52.1">DIB_SCLK</text>
<text x="92.7" y="49.6">DIB_CSB</text>
<text x="104.5" y="52.1">DIB_MISO</text>
<text x="24.1" y="57.2">DIB_A0</text>
<text x="24.1" y="59.8">DIB_A1</text>
<text x="24.1" y="54.7">DIB_MOSI</text>
<text x="94.2" y="57.2">DIB_A2</text>
<text x="214" y="57.9" transform="rotate(-90 214 57.9)">PREL5</text>
<text x="219.1" y="57.9" transform="rotate(-90 219.1 57.9)">PREL4</text>
<text x="221.6" y="57.9" transform="rotate(-90 221.6 57.9)">PREL3</text>
<text x="224.1" y="57.9" transform="rotate(-90 224.1 57.9)">PREL2</text>
<text x="226.7" y="57.9" transform="rotate(-90 226.7 57.9)">PREL1</text>
<text x="229.2" y="57.9" transform="rotate(-90 229.2 57.9)">PREL0</text>
<text x="249.2" y="57.2">BOOT0</text>
<text x="92.1" y="69.9">UART_RX</text>
<text x="107" y="67.4">BOOT0</text>
<text x="216.5" y="75.6" transform="rotate(-90 216.5 75.6)">BOOT0</text>
<text x="234.3" y="75.6" transform="rotate(-90 234.3 75.6)">SWCLK</text>
<text x="117.7" y="87.7">UART_TX</text>
<text x="268" y="85.2">DIB_CSB</text>
<text x="252.7" y="95.3">SWDIO</text>
<text x="268.5" y="95.3">DIB_IRQ</text>
<text x="179.1" y="105.5">DIB_NRESET</text>
<text x="252.7" y="105.5">UART_TX</text>
<text x="252.7" y="102.9">UART_RX</text>
<text x="252.7" y="113.1">DIB_MISO</text>
<text x="252.7" y="110.6">DIB_MOSI</text>
<text x="252.7" y="118.2">DIB_CSA</text>
<text x="252.7" y="115.6">DIB_SCLK</text>
<text x="24.8" y="143.6">DIB_SCL</text>
<text x="24.8" y="146.1">DIB_SDA</text>
<text x="24.8" y="166.4">DIB_A1</text>
<text x="24.8" y="163.9">DIB_A2</text>
<text x="24.8" y="169">DIB_A0</text>
</g>
<g font-size="1.8" fill="#808080">
<text x="34.3" y="45.7">DR1206-33R-4/8</text>
<text x="42.6" y="47.6">RN1-4</text>
<text x="42.6" y="52.7">RN1-3</text>
<text x="98.4" y="52.7">RN1-2</text>
<text x="42.6" y="55.2">RN1-1</text>
<text x="25.5" y="82.1">EEEFK1V470P</text>
<text x="114.3" y="82.5">DR1206-10K-4/8</text>
<text x="114.3" y="80.6">RN2-1</text>
<text x="99.7" y="92.8">74HC1G126GW,125</text>
<text x="60.3" y="172">RN2-2</text>
<text x="60.3" y="174.5">RN2-3</text>
<text x="60.3" y="177.1">RN2-4</text>
<text x="167.6" y="175.9">PCB-MB</text>
<text x="167.6" y="174">KK1</text>
<text x="167.6" y="184.2">KK2</text>
<text x="167.6" y="186.1">PCB-MB</text>
</g>
<g font-size="1.8" fill="#800000">
<text x="41.2" y="77.8" transform="rotate(-90 41.2 77.8)">+</text>
<text x="19.1" y="188.6">Licensed under the TAPR Open Hardware License (www.tapr.org/OHL)</text>
<text x="19.1" y="190.5">More info at http://www.envox.hr/eez</text>
<text x="19.1" y="192.4">Repository: https://github.com/eez-open</text>
</g>
<g font-size="1.1" fill="#800000">
<text x="140.5" y="80.1" transform="rotate(-90 140.5 80.1)">V+</text>
<text x="140.5" y="87.7" transform="rotate(-90 140.5 87.7)">V-</text>
</g>
</svg>
